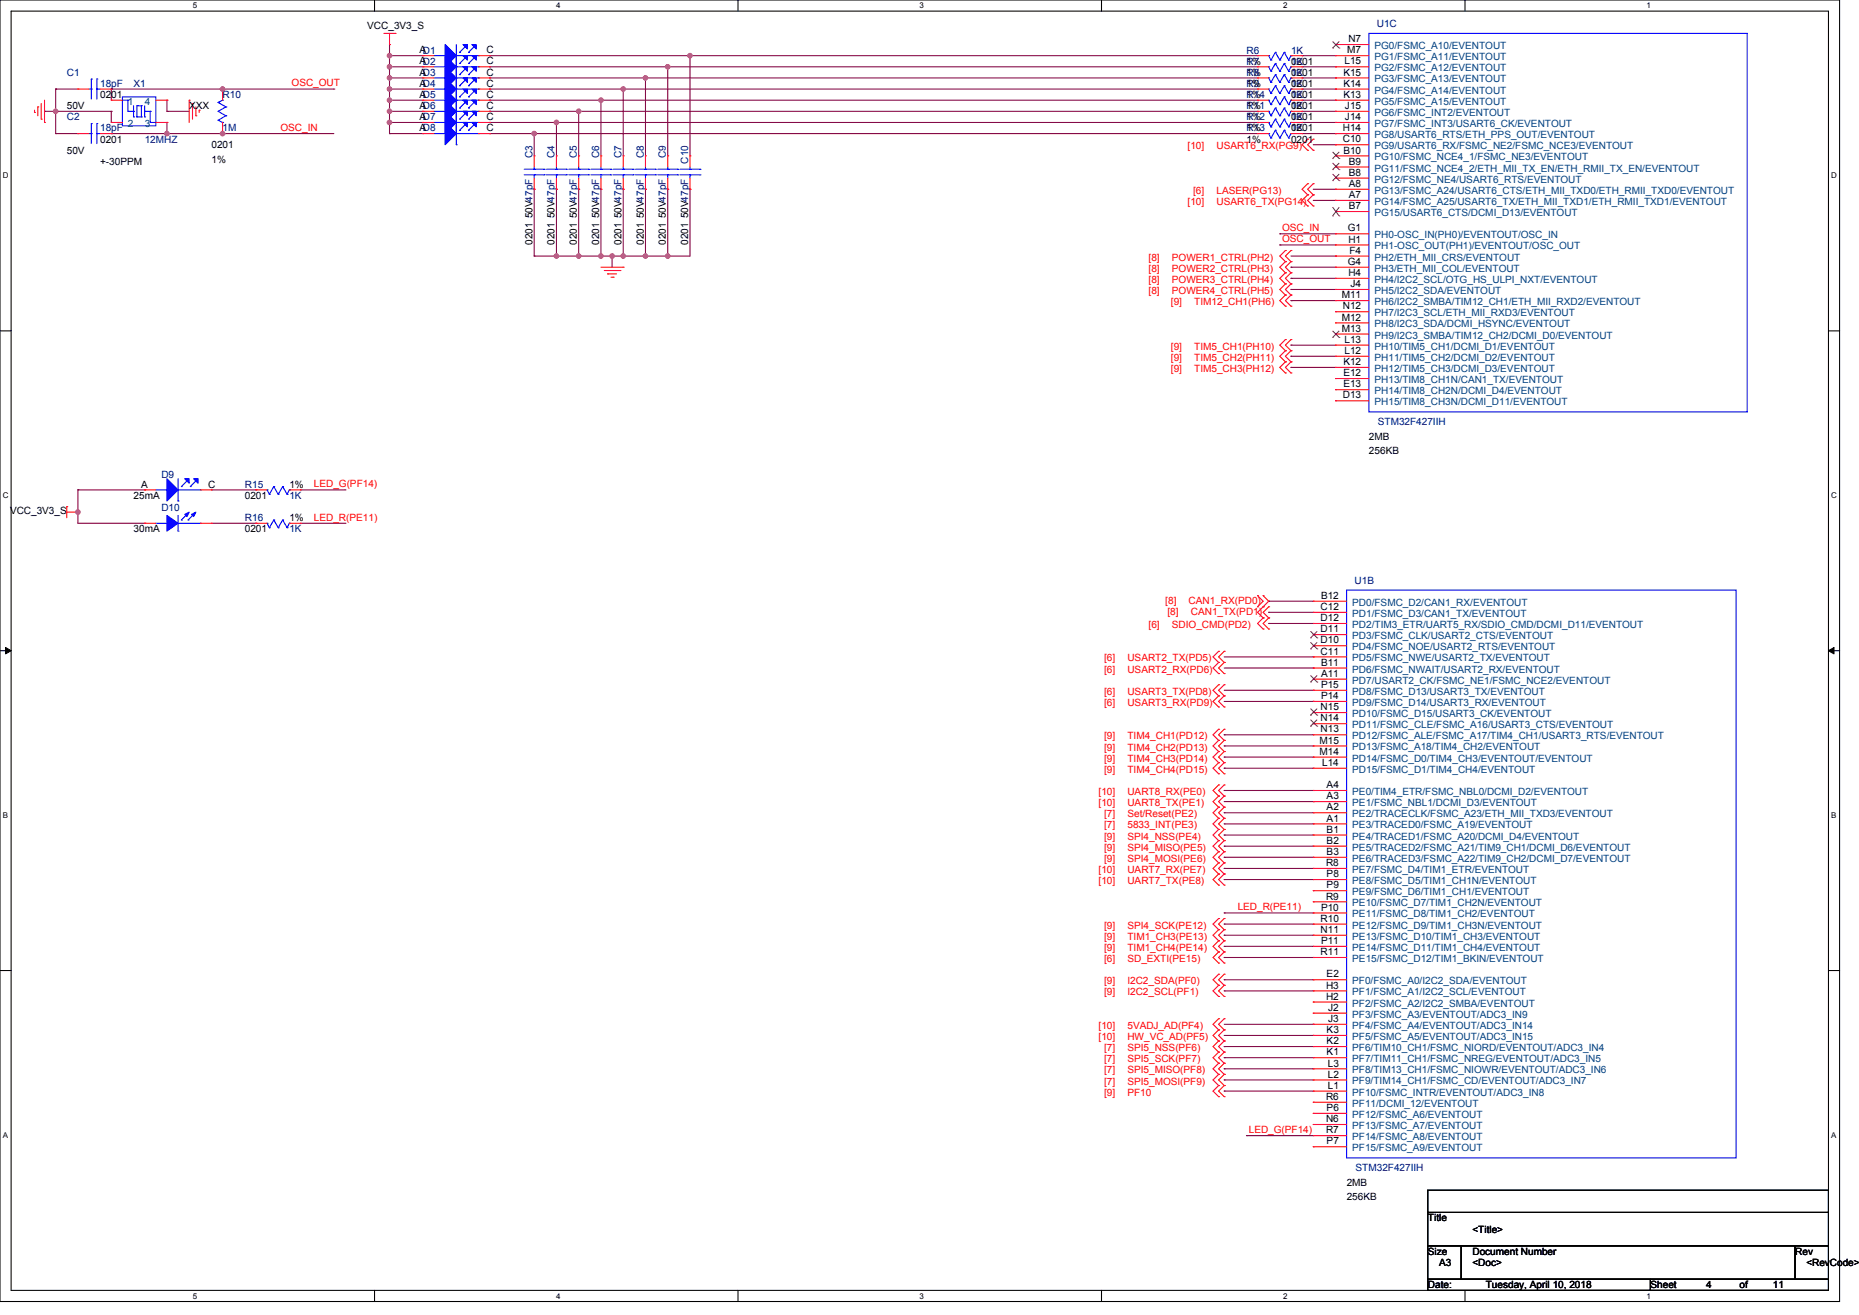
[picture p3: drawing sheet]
<svg xmlns="http://www.w3.org/2000/svg" width="297mm" height="210mm" viewBox="0 0 297 210" stroke-linecap="round" stroke-linejoin="round" font-family="sans-serif">
<path d="M0 0h293.9v207.8h-293.9zM1.8 1.8h290.3v204.3h-290.3z" fill="none" stroke="#000" stroke-width=".17"/>
<g fill="#fff">
<path d="M30.8 .2h.7v1.4h-.7z"/>
<path d="M30.8 206.2h.7v1.5h-.7z"/>
</g>
<path d="M59.8 0v1.8M59.8 206.1v1.7" fill="none" stroke="#000" stroke-width=".17"/>
<g fill="#fff">
<path d="M88.9 .2h.7v1.4h-.7z"/>
<path d="M88.9 206.2h.7v1.5h-.7z"/>
</g>
<path d="M117.9 0v1.8M117.9 206.1v1.7" fill="none" stroke="#000" stroke-width=".17"/>
<g fill="#fff">
<path d="M146.9 .2h.7v1.4h-.7z"/>
<path d="M146.9 206.2h.7v1.5h-.7z"/>
</g>
<path d="M176 0v1.8M176 206.1v1.7" fill="none" stroke="#000" stroke-width=".17"/>
<g fill="#fff">
<path d="M205 .2h.7v1.4h-.7z"/>
<path d="M205 206.2h.7v1.5h-.7z"/>
</g>
<path d="M234.1 0v1.8M234.1 206.1v1.7" fill="none" stroke="#000" stroke-width=".17"/>
<g fill="#fff">
<path d="M263.1 .2h.7v1.4h-.7z"/>
<path d="M263.1 206.2h.7v1.5h-.7z"/>
<path d="M.4 27.3h1v1.4h-1z"/>
<path d="M292.6 27.3h.9v1.4h-.9z"/>
<path d="M.4 78.4h1v1.4h-1z"/>
<path d="M292.6 78.4h.9v1.4h-.9z"/>
</g>
<path d="M0 52.8h1.8M292.1 52.8h1.8" fill="none" stroke="#000" stroke-width=".17"/>
<g fill="#fff">
<path d="M.4 129.4h.9v1.5h-.9z"/>
<path d="M292.6 129.4h.8v1.5h-.8z"/>
</g>
<path d="M0 103.9h1.8M292.1 103.9h1.8" fill="none" stroke="#000" stroke-width=".17"/>
<path d="M.9 103.4l.9 .5-.9 .5zM292.1 103.9l.9-.5v1z" fill="#000" stroke="#000" stroke-width=".16"/>
<g fill="#fff">
<path d="M.4 180.5h.9v1.4h-.9z"/>
<path d="M292.6 180.5h.8v1.4h-.8z"/>
</g>
<path d="M0 155h1.8M292.1 155h1.8M228.1 190.1h64v3.5h-64zM228.1 193.6h64v5.4h-64zM228.1 199h5.3v5.3h-5.3zM233.4 199h53.4v5.3h-53.4zM286.8 199h5.3v5.3h-5.3zM228.1 204.3h35.6v1.8h-35.6zM263.7 204.3h28.4v1.8h-28.4z" fill="none" stroke="#000" stroke-width=".17"/>
<g fill="none" stroke="#800040" stroke-width=".17">
<path d="M7.1 17.8h.1M7.1 17.8h10.7M8.9 14.2h.1M8.9 17.8h.1M8.9 14.2h3.5M8.9 14.2v7.1M17.8 14.2h.1M17.8 17.8h.1M17.8 14.2h35.5M17.8 14.2v1.8M17.8 17.8v1.8M26.7 17.8h.1"/>
<path d="M26.7 19.6h.1M26.7 16h.1M26.7 17.8h3.5M26.7 16v1.8M26.7 19.6v1.7M53.3 14.2h.1M62.2 8.9h.1M62.2 10.7h.1M62.2 12.4h.1M62.2 14.2h.1M62.2 16h.1M62.2 17.8h.1"/>
<path d="M62.2 19.6h.1M62.2 7.1h.1M62.2 14.2h5.4M62.2 17.8h5.4M62.2 8.9h5.4M62.2 10.7h5.4M62.2 12.4h5.4M62.2 16h5.4M62.2 19.6h5.4M62.2 7.1v14.2M78.2 8.9h.1M78.2 10.7h.1"/>
<path d="M78.2 12.4h.1M78.2 14.2h.1M78.2 16h.1M78.2 17.8h.1M78.2 19.6h.1M78.2 14.2h122.7M78.2 17.8h122.7M78.2 8.9h122.7M78.2 10.7h122.7M78.2 12.4h122.7M78.2 16h122.7M78.2 19.6h122.7"/>
<path d="M88.9 19.6h.1M88.9 19.6v5.3M92.5 17.8h.1M92.5 17.8v7.1M96 16h.1M96 16v8.9M99.6 14.2h.1M99.6 14.2v10.7M103.1 12.4h.1M103.1 12.4v12.5M106.7 10.7h.1M106.7 10.7v14.2"/>
<path d="M110.2 8.9h.1M110.2 8.9v16M208 8.9h.1M208 14.2h5.4M208 17.8h5.4M208 8.9h5.4M208 10.7h5.4M208 12.4h5.4M208 16h5.4M208 19.6h5.4M213.4 10.7h.1M213.4 12.4h.1"/>
<path d="M213.4 14.2h.1M213.4 16h.1M213.4 17.8h.1M213.4 19.6h.1M8.9 21.3h.1M8.9 21.3h3.5M17.8 21.3h.1M17.8 21.3h35.5M26.7 21.3h.1M35.6 21.3h.1M62.2 21.3h.1M62.2 21.3h5.4"/>
<path d="M78.2 21.3h.1M78.2 21.3h122.7M85.3 21.3h.1M85.3 30.2h.1M85.3 21.3v3.6M85.3 30.2v10.7M88.9 30.2h.1M88.9 30.2v10.7M92.5 30.2h.1M92.5 30.2v10.7M96 30.2h.1M96 30.2v10.7"/>
<path d="M99.6 30.2h.1M99.6 30.2v10.7M103.1 30.2h.1M103.1 30.2v10.7M106.7 30.2h.1M106.7 30.2v10.7M110.2 30.2h.1M110.2 30.2v10.7h-24.9M204.5 37.3h.1M204.5 39.1h.1M204.5 37.3h8.9M204.5 39.1h8.9"/>
<path d="M208 21.3h5.4M209.8 32h3.6M209.8 30.2h3.6M209.8 23.1h3.6M213.4 32h.1M213.4 30.2h.1M213.4 23.1h.1M213.4 21.3h.1M85.3 40.9h.1M88.9 40.9h.1M92.5 40.9h.1M96 40.9h.1"/>
<path d="M97.8 40.9h.1M97.8 40.9v1.8M99.6 40.9h.1M103.1 40.9h.1M106.7 40.9h.1M206.2 58.7h.1M206.2 56.9h.1M206.2 55.1h.1M206.2 48h.1M206.2 46.2h.1M206.2 44.4h.1M206.2 42.7h.1"/>
<path d="M206.2 58.7h7.2M206.2 56.9h7.2M206.2 55.1h7.2M206.2 48h7.2M206.2 40.9h7.2M206.2 46.2h7.2M206.2 44.4h7.2M206.2 42.7h7.2M213.4 40.9h.1M12.4 78.2h.1M12.4 78.2h10.7M12.4 78.2v5.4h10.7"/>
<path d="M23.1 78.2h.1M33.8 78.2h7.1M40.9 78.2h.1M48 78.2h7.1M55.1 78.2h.1M12.4 81.8h.1M23.1 83.6h.1M33.8 83.6h7.1M40.9 83.6h.1M48 83.6h7.1M55.1 83.6h.1M202.7 96h.1"/>
<path d="M202.7 97.8h.1M202.7 99.6h.1M202.7 96h7.1M202.7 97.8h7.1M202.7 99.6h7.1M195.6 119.1h.1M195.6 117.3h.1M195.6 119.1h14.2M195.6 117.3h14.2M195.6 110.2h14.2M195.6 112h14.2M195.6 104.9h14.2"/>
<path d="M195.6 106.7h14.2M209.8 110.2h.1M209.8 112h.1M209.8 104.9h.1M209.8 106.7h.1M195.6 138.7h.1M195.6 136.9h.1M195.6 135.1h.1M195.6 133.3h.1M195.6 131.6h.1M195.6 129.8h.1M195.6 122.7h.1"/>
<path d="M195.6 120.9h.1M195.6 126.2h.1M195.6 138.7h14.2M195.6 136.9h14.2M195.6 135.1h14.2M195.6 133.3h14.2M195.6 131.6h14.2M195.6 129.8h14.2M195.6 122.7h14.2M195.6 120.9h14.2M195.6 126.2h14.2M195.6 128h14.2"/>
<path d="M209.8 128h.1M195.6 156.5h.1M195.6 158.2h.1M195.6 147.6h.1M195.6 149.4h.1M195.6 151.1h.1M195.6 152.9h.1M195.6 145.8h.1M195.6 140.5h.1M195.6 156.5h14.2M195.6 158.2h14.2M195.6 147.6h14.2"/>
<path d="M195.6 149.4h14.2M195.6 151.1h14.2M195.6 152.9h14.2M195.6 145.8h14.2M195.6 140.5h14.2M195.6 167.1h.1M195.6 168.9h.1M195.6 170.7h.1M195.6 172.5h.1M195.6 174.2h.1M195.6 167.1h14.2M195.6 168.9h14.2"/>
<path d="M195.6 170.7h14.2M195.6 172.5h14.2M195.6 174.2h14.2M195.6 163.6h14.2M195.6 165.4h14.2M209.8 163.6h.1M209.8 165.4h.1M199.1 181.4h.1M199.1 181.4h10.7"/>
</g>
<g fill="#f0f" stroke="#f0f" stroke-width=".17">
<circle cx="35.6" cy="21.3" r=".35"/>
<circle cx="35.6" cy="14.2" r=".35"/>
<circle cx="26.7" cy="21.3" r=".35"/>
<circle cx="8.9" cy="17.8" r=".35"/>
<circle cx="12.4" cy="81.8" r=".35"/>
<circle cx="62.2" cy="10.7" r=".35"/>
<circle cx="62.2" cy="8.9" r=".35"/>
<circle cx="62.2" cy="12.4" r=".35"/>
<circle cx="62.2" cy="16" r=".35"/>
<circle cx="62.2" cy="14.2" r=".35"/>
<circle cx="62.2" cy="17.8" r=".35"/>
<circle cx="62.2" cy="19.6" r=".35"/>
<circle cx="110.2" cy="8.9" r=".35"/>
<circle cx="106.7" cy="10.7" r=".35"/>
<circle cx="103.1" cy="12.4" r=".35"/>
<circle cx="99.6" cy="14.2" r=".35"/>
<circle cx="96" cy="16" r=".35"/>
<circle cx="92.5" cy="17.8" r=".35"/>
<circle cx="88.9" cy="19.6" r=".35"/>
<circle cx="85.3" cy="21.3" r=".35"/>
<circle cx="106.7" cy="40.9" r=".35"/>
<circle cx="103.1" cy="40.9" r=".35"/>
<circle cx="99.6" cy="40.9" r=".35"/>
<circle cx="96" cy="40.9" r=".35"/>
<circle cx="92.5" cy="40.9" r=".35"/>
<circle cx="88.9" cy="40.9" r=".35"/>
<circle cx="97.8" cy="40.9" r=".35"/>
</g>
<g fill="none" stroke="#f00" stroke-width=".17">
<path d="M5.5 18h.1M5.5 17.6v.4M6 17.1h.1M6 17.1v1.4M6.6 19h.1M6.6 16.5v2.5M7.1 19.6h.1M7.1 16v3.6M12.4 14.2h.1M12.4 14.2h1.8M16 14.2h1.8M17.8 16h.1"/>
<path d="M17.8 19.6h.1M17.8 14.2h.1M17.8 16h1.8M17.8 19.6h1.8M24.9 16h1.8M24.9 19.6h1.8M26.7 19.6h.1M26.7 16h.1M30.2 16h.1M30.2 16v3.6M30.8 16.5h.1M30.8 16.5v2.5"/>
<path d="M31.3 18.5h.1M31.3 17.1v1.4M31.8 17.6h.1M31.8 17.6v.4M35.6 14.2h.1M35.6 14.2v1.8M35.6 19.6v1.7M61.3 5.3h1.8M62.2 7.1h.1M62.2 5.3v1.8M63.1 5.3h.1M67.6 16h.1"/>
<path d="M67.6 17.8h.1M67.6 12.4h.1M67.6 14.2h.1M67.6 19.6h.1M67.6 8.9h.1M67.6 10.7h.1M67.6 16h1.7M67.6 19.6h1.7M67.6 17.8h1.7M67.6 8.9h1.7M67.6 10.7h1.7M67.6 14.2h1.7"/>
<path d="M67.6 12.4h1.7M76.5 16h1.7M76.5 19.6h1.7M76.5 17.8h1.7M76.5 8.9h1.7M76.5 10.7h1.7M76.5 14.2h1.7M76.5 12.4h1.7M78.2 16h.1M78.2 17.8h.1M78.2 12.4h.1M78.2 14.2h.1"/>
<path d="M78.2 19.6h.1M78.2 8.9h.1M78.2 10.7h.1M200.9 8.9h.1M200.9 10.7h.1M200.9 17.8h.1M200.9 14.2h.1M200.9 16h.1M200.9 12.4h.1M200.9 19.6h.1M200.9 16h1.8M200.9 19.6h1.8"/>
<path d="M200.9 17.8h1.8M200.9 8.9h1.8M200.9 10.7h1.8M200.9 14.2h1.8M200.9 12.4h1.8M206.2 16h1.8M206.2 19.6h1.8M206.2 17.8h1.8M206.2 8.9h1.8M206.2 10.7h1.8M206.2 14.2h1.8M206.2 12.4h1.8"/>
<path d="M208 8.9h.1M208 10.7h.1M208 17.8h.1M208 14.2h.1M208 16h.1M208 12.4h.1M208 19.6h.1M213.4 7.1h.1M213.4 8.9h.1M213.4 10.7h.1M213.4 12.4h.1M213.4 14.2h.1"/>
<path d="M213.4 16h.1M213.4 17.8h.1M213.4 19.6h.1M213.4 16h5.3M213.4 19.6h5.3M213.4 17.8h5.3M213.4 8.9h5.3M213.4 10.7h5.3M213.4 14.2h5.3M213.4 12.4h5.3M213.4 7.1h5.3M12.4 21.3h.1"/>
<path d="M12.4 21.3h1.8M16 21.3h1.8M17.8 21.3h.1M35.6 21.3h.1M67.6 21.3h.1M67.6 21.3h1.7M76.5 21.3h1.7M78.2 21.3h.1M85.3 24.9h.1M85.3 30.2h.1M85.3 24.9v1.8M85.3 28.4v1.8"/>
<path d="M88.9 24.9h.1M88.9 30.2h.1M88.9 24.9v1.8M88.9 28.4v1.8M92.5 24.9h.1M92.5 30.2h.1M92.5 24.9v1.8M92.5 28.4v1.8M96 24.9h.1M96 30.2h.1M96 24.9v1.8M96 28.4v1.8"/>
<path d="M99.6 24.9h.1M99.6 30.2h.1M99.6 24.9v1.8M99.6 28.4v1.8M103.1 24.9h.1M103.1 30.2h.1M103.1 24.9v1.8M103.1 28.4v1.8M106.7 24.9h.1M106.7 30.2h.1M106.7 24.9v1.8M106.7 28.4v1.8"/>
<path d="M110.2 24.9h.1M110.2 30.2h.1M110.2 24.9v1.8M110.2 28.4v1.8M200.9 21.3h.1M200.9 21.3h1.8M206.2 21.3h1.8M208 21.3h.1M208.9 31.1h.1M208.9 32.9h.1M208.9 29.3h.1M208.9 22.2h.1"/>
<path d="M208.9 24h.1M208.9 31.1l-.9 .9 .9 .9M208.9 29.3l-.9 .9 .9 .9M208.9 22.2l-.9 .9 .9 .9M209.8 31.1h.1M209.8 32.9h.1M209.8 29.3h.1M209.8 22.2h.1M209.8 24h.1M209.8 31.1l-.9 .9 .9 .9M209.8 29.3l-.9 .9 .9 .9M209.8 22.2l-.9 .9 .9 .9"/>
<path d="M213.4 21.3h.1M213.4 23.1h.1M213.4 24.9h.1M213.4 26.7h.1M213.4 28.4h.1M213.4 30.2h.1M213.4 32h.1M213.4 33.8h.1M213.4 37.3h.1M213.4 39.1h.1M213.4 21.3h5.3M213.4 23.1h5.3"/>
<path d="M213.4 24.9h5.3M213.4 26.7h5.3M213.4 28.4h5.3M213.4 30.2h5.3M213.4 32h5.3M213.4 33.8h5.3M213.4 37.3h5.3M213.4 39.1h5.3M96 42.7h3.6M96.5 43.2h2.5M97.1 43.7h.1M97.1 43.7h1.4"/>
<path d="M97.6 44.3h.4M98 44.3h.1M99 43.2h.1M99.6 42.7h.1M205.4 57.8h.1M205.4 59.6h.1M205.4 56h.1M205.4 54.2h.1M205.4 47.1h.1M205.4 48.9h.1M205.4 40h.1M205.4 41.8h.1"/>
<path d="M205.4 43.6h.1M205.4 45.3h.1M205.4 57.8l-.9 .9 .9 .9M205.4 56l-.9 .9 .9 .9M205.4 54.2l-.9 .9 .9 .9M205.4 47.1l-.9 .9 .9 .9M205.4 40l-.9 .9 .9 .9M205.4 41.8l-.9 .9 .9 .9M205.4 43.6l-.9 .8 .9 .9M205.4 45.3l-.9 .9 .9 .9M206.2 57.8h.1M206.2 59.6h.1"/>
<path d="M206.2 56h.1M206.2 54.2h.1M206.2 47.1h.1M206.2 48.9h.1M206.2 40h.1M206.2 41.8h.1M206.2 43.6h.1M206.2 45.3h.1M206.2 57.8l-.8 .9 .8 .9M206.2 56l-.8 .9 .8 .9M206.2 54.2l-.8 .9 .8 .9M206.2 47.1l-.8 .9 .8 .9"/>
<path d="M206.2 40l-.8 .9 .8 .9M206.2 41.8l-.8 .9 .8 .9M206.2 43.6l-.8 .8 .8 .9M206.2 45.3l-.8 .9 .8 .9M213.4 40.9h.1M213.4 42.7h.1M213.4 44.4h.1M213.4 46.2h.1M213.4 48h.1M213.4 49.8h.1M213.4 51.6h.1M213.4 53.3h.1"/>
<path d="M213.4 55.1h.1M213.4 56.9h.1M213.4 58.7h.1M213.4 42.7h5.3M213.4 40.9h5.3M213.4 44.4h5.3M213.4 46.2h5.3M213.4 48h5.3M213.4 49.8h5.3M213.4 51.6h5.3M213.4 53.3h5.3M213.4 55.1h5.3"/>
<path d="M213.4 56.9h5.3M213.4 58.7h5.3M23.1 78.2h.1M23.1 78.2h1.8M32 78.2h1.8M33.8 78.2h.1M40.9 78.2h.1M40.9 78.2h1.8M46.2 78.2h1.8M48 78.2h.1M213.4 60.5h.1M213.4 62.2h.1"/>
<path d="M213.4 64h.1M213.4 60.5h5.3M213.4 62.2h5.3M213.4 64h5.3M10.7 80.9h.1M10.7 81.8h1.7M10.7 80.9v1.8M12.4 81.8h.1M23.1 83.6h.1M23.1 83.6h1.8M32 83.6h1.8M33.8 83.6h.1"/>
<path d="M40.9 83.6h.1M40.9 83.6h1.8M46.2 83.6h1.8M48 83.6h.1M200.9 95.1h.1M200.9 96.9h.1M200.9 95.1l.9 .9-.9 .9M201.8 96.9h.1M201.8 95.1h.1M201.8 98.7h.1M201.8 95.1l.9 .9-1.8 1.8 .9 .9M201.8 98.7l-.9 .9 .9 .9"/>
<path d="M202.7 96.9h.1M202.7 98.7h.1M202.7 96.9l-.9 .9 .9 .9M202.7 98.7l-.9 .9 .9 .9M209.8 96h.1M209.8 97.8h.1M209.8 99.6h.1M209.8 96h5.3M209.8 97.8h5.3M209.8 99.6h5.3M194.7 118.2h.1M194.7 116.5h.1"/>
<path d="M194.7 109.3h.1M194.7 111.1h.1M194.7 112.9h.1M194.7 104h.1M194.7 105.8h.1M194.7 107.6h.1M194.7 104l-.9 .9 .9 .9M194.7 118.2l-.9 .9 .9 .9M194.7 116.5l-.9 .8 .9 .9M194.7 109.3l-.9 .9 .9 .9M194.7 111.1l-.9 .9 .9 .9M194.7 105.8l-.9 .9 .9 .9"/>
<path d="M195.6 118.2h.1M195.6 116.5h.1M195.6 109.3h.1M195.6 111.1h.1M195.6 112.9h.1M195.6 104h.1M195.6 105.8h.1M195.6 107.6h.1M195.6 104l-.9 .9 .9 .9M195.6 118.2l-.9 .9 .9 .9M195.6 116.5l-.9 .8 .9 .9M195.6 109.3l-.9 .9 .9 .9"/>
<path d="M195.6 111.1l-.9 .9 .9 .9M195.6 105.8l-.9 .9 .9 .9M201.8 100.5h.1M202.7 100.5h.1M209.8 101.3h.1M209.8 103.1h.1M209.8 104.9h.1M209.8 106.7h.1M209.8 108.5h.1M209.8 110.2h.1M209.8 112h.1M209.8 113.8h.1"/>
<path d="M209.8 115.6h.1M209.8 117.3h.1M209.8 119.1h.1M209.8 101.3h5.3M209.8 103.1h5.3M209.8 104.9h5.3M209.8 106.7h5.3M209.8 108.5h5.3M209.8 110.2h5.3M209.8 112h5.3M209.8 113.8h5.3M209.8 115.6h5.3"/>
<path d="M209.8 117.3h5.3M209.8 119.1h5.3M194.7 136h.1M194.7 137.8h.1M194.7 134.2h.1M194.7 132.5h.1M194.7 130.7h.1M194.7 128.9h.1M194.7 121.8h.1M194.7 123.6h.1M194.7 120h.1M194.7 125.3h.1"/>
<path d="M194.7 127.1h.1M194.7 139.6h.1M194.7 136l-.9 .9 .9 .9M194.7 134.2l-.9 .9 .9 .9M194.7 132.5l-.9 .8 .9 .9M194.7 130.7l-.9 .9 .9 .9M194.7 128.9l-.9 .9 .9 .9M194.7 121.8l-.9 .9 .9 .9M194.7 120l-.9 .9 .9 .9M194.7 125.3l-.9 .9 .9 .9M194.7 127.1l-.9 .9 .9 .9M194.7 137.8l-.9 .9 .9 .9"/>
<path d="M194.7 139.6l-.9 .9 .9 .9M195.6 136h.1M195.6 137.8h.1M195.6 134.2h.1M195.6 132.5h.1M195.6 130.7h.1M195.6 128.9h.1M195.6 121.8h.1M195.6 123.6h.1M195.6 120h.1M195.6 125.3h.1M195.6 127.1h.1"/>
<path d="M195.6 139.6h.1M195.6 136l-.9 .9 .9 .9M195.6 134.2l-.9 .9 .9 .9M195.6 132.5l-.9 .8 .9 .9M195.6 130.7l-.9 .9 .9 .9M195.6 128.9l-.9 .9 .9 .9M195.6 121.8l-.9 .9 .9 .9M195.6 120l-.9 .9 .9 .9M195.6 125.3l-.9 .9 .9 .9M195.6 127.1l-.9 .9 .9 .9M195.6 137.8l-.9 .9 .9 .9M195.6 139.6l-.9 .9 .9 .9"/>
<path d="M209.8 120.9h.1M209.8 122.7h.1M209.8 126.2h.1M209.8 128h.1M209.8 129.8h.1M209.8 131.6h.1M209.8 133.3h.1M209.8 135.1h.1M209.8 136.9h.1M209.8 138.7h.1M209.8 120.9h5.3M209.8 122.7h5.3"/>
<path d="M209.8 126.2h5.3M209.8 128h5.3M209.8 129.8h5.3M209.8 131.6h5.3M209.8 133.3h5.3M209.8 135.1h5.3M209.8 136.9h5.3M209.8 138.7h5.3M194.7 155.6h.1M194.7 157.4h.1M194.7 159.1h.1M194.7 146.7h.1"/>
<path d="M194.7 148.5h.1M194.7 150.2h.1M194.7 152h.1M194.7 153.8h.1M194.7 141.4h.1M194.7 155.6l-.9 .9 .9 .9M194.7 157.4l-.9 .8 .9 .9M194.7 146.7l-.9 .9 .9 .9M194.7 148.5l-.9 .9 .9 .8M194.7 150.2l-.9 .9 .9 .9M194.7 152l-.9 .9 .9 .9M195.6 155.6h.1"/>
<path d="M195.6 157.4h.1M195.6 159.1h.1M195.6 146.7h.1M195.6 148.5h.1M195.6 150.2h.1M195.6 152h.1M195.6 153.8h.1M195.6 141.4h.1M195.6 155.6l-.9 .9 .9 .9M195.6 157.4l-.9 .8 .9 .9M195.6 146.7l-.9 .9 .9 .9M195.6 148.5l-.9 .9 .9 .8"/>
<path d="M195.6 150.2l-.9 .9 .9 .9M195.6 152l-.9 .9 .9 .9M209.8 140.5h.1M209.8 142.2h.1M209.8 144h.1M209.8 145.8h.1M209.8 147.6h.1M209.8 149.4h.1M209.8 151.1h.1M209.8 152.9h.1M209.8 156.5h.1M209.8 158.2h.1"/>
<path d="M209.8 140.5h5.3M209.8 142.2h5.3M209.8 144h5.3M209.8 145.8h5.3M209.8 147.6h5.3M209.8 149.4h5.3M209.8 151.1h5.3M209.8 152.9h5.3M209.8 156.5h5.3M209.8 158.2h5.3M194.7 166.2h.1M194.7 168h.1"/>
<path d="M194.7 169.8h.1M194.7 171.6h.1M194.7 173.4h.1M194.7 175.1h.1M194.7 162.7h.1M194.7 164.5h.1M194.7 166.2l-.9 .9 .9 .9M194.7 168l-.9 .9 .9 .9M194.7 169.8l-.9 .9 .9 .9M194.7 171.6l-.9 .9 .9 .9M194.7 173.4l-.9 .8 .9 .9M194.7 162.7l-.9 .9 .9 .9"/>
<path d="M194.7 164.5l-.9 .9 .9 .8M195.6 166.2h.1M195.6 168h.1M195.6 169.8h.1M195.6 171.6h.1M195.6 173.4h.1M195.6 175.1h.1M195.6 162.7h.1M195.6 164.5h.1M195.6 166.2l-.9 .9 .9 .9M195.6 168l-.9 .9 .9 .9M195.6 169.8l-.9 .9 .9 .9"/>
<path d="M195.6 171.6l-.9 .9 .9 .9M195.6 173.4l-.9 .8 .9 .9M195.6 162.7l-.9 .9 .9 .9M195.6 164.5l-.9 .9 .9 .8M209.8 160h.1M209.8 161.8h.1M209.8 163.6h.1M209.8 165.4h.1M209.8 167.1h.1M209.8 168.9h.1M209.8 170.7h.1M209.8 172.5h.1"/>
<path d="M209.8 174.2h.1M209.8 176h.1M209.8 177.8h.1M209.8 179.6h.1M209.8 160h5.3M209.8 161.8h5.3M209.8 163.6h5.3M209.8 165.4h5.3M209.8 167.1h5.3M209.8 168.9h5.3M209.8 170.7h5.3M209.8 172.5h5.3"/>
<path d="M209.8 174.2h5.3M209.8 176h5.3M209.8 177.8h5.3M209.8 179.6h5.3M209.8 181.4h.1M209.8 183.1h.1M209.8 181.4h5.3M209.8 183.1h5.3"/>
</g>
<g fill="#00f" stroke="#00f" stroke-width=".17">
<path d="M26.7 76.5l1.7 1.7-1.7 1.8z"/>
<path d="M29.5 76.5h.7v.7z"/>
<path d="M30.9 76.5h.7v.7z"/>
<path d="M71.1 14.2l1.8 1.8-1.8 1.8z"/>
<path d="M74 14.2h.7v.7z"/>
<path d="M75.4 14.2h.7v.7z"/>
<path d="M71.1 16l1.8 1.8-1.8 1.8z"/>
<path d="M74 16h.7v.7z"/>
<path d="M75.4 16h.7v.7z"/>
<path d="M71.1 19.6l1.8 1.7-1.8 1.8z"/>
<path d="M74 19.6h.7v.7z"/>
<path d="M75.4 19.6h.7v.7z"/>
<path d="M71.1 10.7l1.8 1.7-1.8 1.8z"/>
<path d="M74 10.7h.7v.7z"/>
<path d="M75.4 10.7h.7v.7z"/>
<path d="M71.1 12.4l1.8 1.8-1.8 1.8z"/>
<path d="M74 12.4h.7v.8z"/>
<path d="M75.4 12.4h.7v.8z"/>
<path d="M71.1 17.8l1.8 1.8-1.8 1.7z"/>
<path d="M74 17.8h.7v.7z"/>
<path d="M75.4 17.8h.7v.7z"/>
<path d="M71.1 7.1l1.8 1.8-1.8 1.8z"/>
<path d="M74 7.1h.7v.7z"/>
<path d="M75.4 7.1h.7v.7z"/>
<path d="M71.1 8.9l1.8 1.8-1.8 1.7z"/>
<path d="M74 8.9h.7v.7z"/>
<path d="M75.4 8.9h.7v.7z"/>
<path d="M26.7 82.3l1.7 1.3-1.7 1.2z" fill-rule="evenodd"/>
<path d="M30.6 82.1l.7-.3-.4 .7z" fill-rule="evenodd"/>
<path d="M29.5 82.1l.7-.3-.3 .7z" fill-rule="evenodd"/>
</g>
<g fill="none" stroke="#00f" stroke-width=".17">
<path d="M14.2 14.2h.4M14.6 19.7h.1M14.6 14.2h.1M14.6 12.6h.1M14.6 12.6v3.2M14.6 19.7v3.2M15.5 19.7h.1M15.5 12.6h.1M15.5 14.2h.1M15.5 14.2h.5M15.5 12.6v3.2M15.5 19.7v3.2"/>
<path d="M19.6 15.5h5.3v4.6h-5.3zM19.6 16h.8M20.4 17.8h.1M20.4 16h.1M20.4 17.8h.9M20.4 16v1.8M21.3 18.7h.1M21.3 17.8h.1M21.3 16.9v1.8M21.9 18.7h.1M21.9 16.9h.1M21.9 16.9h.7"/>
<path d="M21.9 18.7h.7M21.9 16.9v1.8M22.6 16.9h.1M22.6 18.7h.1M22.6 16.9v1.8M23.1 18.7h.1M23.1 16.9v1.8M23.1 17.8h.9M24 17.8h.1M24 19.6h.1M24 17.8v1.8M24 19.6h.9"/>
<path d="M24.9 19.6h.1M34.9 19.2h.1M34.9 17.8h.1M34.9 16.4h.1M34.9 19.2l.7 .4M34.9 17.8l1.2 .7M34.9 16.4l1.2 .7M35.6 19.6h.1M35.6 16h.1M35.6 16l-.7 .4M36.1 18.5h.1M36.1 17.1h.1"/>
<path d="M36.1 18.5l-1.2 .7M36.1 17.1l-1.2 .7M69.3 16h1.8M69.3 17.8h1.8M69.3 19.6h1.8M69.3 12.4h1.8M69.3 14.2h1.8M69.3 8.9h1.8M69.3 10.7h1.8M71.1 16h.1M71.1 17.8h.1M71.1 12.4h.1"/>
<path d="M71.1 14.2h.1M71.1 19.6h.1M71.1 8.9h.1M71.1 10.7h.1M72.9 17.8h.1M72.9 19.6h.1M72.9 14.2h.1M72.9 16h.1M72.9 10.7h.1M72.9 12.4h.1M72.9 7.1v16M72.9 16h3.6"/>
<path d="M72.9 17.8h3.6M72.9 19.6h3.6M72.9 12.4h3.6M72.9 14.2h3.6M72.9 8.9h3.6M72.9 10.7h3.6M73.4 15.5h.1M73.4 17.3h.1M73.4 11.9h.1M73.4 13.7h.1M73.4 19h.1M73.4 8.4h.1"/>
<path d="M73.4 10.1h.1M74.3 14.6l-.9 .9M74.3 16.4l-.9 .9M74.3 19.9l-.9 .9M74.3 11l-.9 .9M74.3 12.8l-.9 .9M74.3 18.1l-.9 .9M74.3 7.5l-.9 .9M74.3 9.2l-.9 .9M74.9 15.5h.1M74.9 17.3h.1M74.9 11.9h.1"/>
<path d="M74.9 13.7h.1M74.9 19h.1M74.9 8.4h.1M74.9 10.1h.1M75.7 14.6l-.8 .9M75.7 16.4l-.8 .9M75.7 19.9l-.8 .9M75.7 11l-.8 .9M75.7 12.8l-.8 .9M75.7 18.1l-.8 .9M75.7 7.5l-.8 .9M75.7 9.2l-.8 .9"/>
<path d="M76.5 16h.1M76.5 17.8h.1M76.5 12.4h.1M76.5 14.2h.1M76.5 19.6h.1M76.5 8.9h.1M76.5 10.7h.1M202.7 8.9h.1M202.7 10.7h.1M202.7 17.8h.1M202.7 14.2h.1M202.7 16h.1"/>
<path d="M202.7 12.4h.1M202.7 19.6h.1M202.7 8.9l.4 .7M202.7 10.7l.4 .7M202.7 17.8l.4 .7M202.7 14.2l.4 .7M202.7 16l.4 .7M202.7 12.4l.4 .8M202.7 19.6l.4 .7M203.1 9.6h.1M203.1 11.4h.1M203.1 18.5h.1"/>
<path d="M203.1 14.9h.1M203.1 16.7h.1M203.1 13.2h.1M203.8 8.4h.1M203.8 10.1h.1M203.8 17.3h.1M203.8 13.7h.1M203.8 15.5h.1M203.8 11.9h.1M203.8 19h.1M203.8 8.4l.7 1.2M203.8 8.4l-.7 1.2"/>
<path d="M203.8 10.1l.7 1.3M203.8 10.1l-.7 1.3M203.8 17.3l.7 1.2M203.8 17.3l-.7 1.2M203.8 13.7l.7 1.2M203.8 13.7l-.7 1.2M203.8 15.5l.7 1.2M203.8 15.5l-.7 1.2M203.8 11.9l.7 1.3M203.8 11.9l-.7 1.3M203.8 19l.7 1.3M203.8 19l-.7 1.3"/>
<path d="M204.5 9.6h.1M204.5 11.4h.1M204.5 18.5h.1M204.5 14.9h.1M204.5 16.7h.1M204.5 13.2h.1M205.2 8.4h.1M205.2 10.1h.1M205.2 17.3h.1M205.2 13.7h.1M205.2 15.5h.1M205.2 11.9h.1"/>
<path d="M205.2 19h.1M205.2 8.4l.7 1.2M205.2 8.4l-.7 1.2M205.2 10.1l.7 1.3M205.2 10.1l-.7 1.3M205.2 17.3l.7 1.2M205.2 17.3l-.7 1.2M205.2 13.7l.7 1.2M205.2 13.7l-.7 1.2M205.2 15.5l.7 1.2M205.2 15.5l-.7 1.2M205.2 11.9l.7 1.3"/>
<path d="M205.2 11.9l-.7 1.3M205.2 19l.7 1.3M205.2 19l-.7 1.3M205.9 9.6h.1M205.9 11.4h.1M205.9 18.5h.1M205.9 14.9h.1M205.9 16.7h.1M205.9 13.2h.1M206.2 8.9h.1M206.2 10.7h.1M206.2 17.8h.1"/>
<path d="M206.2 14.2h.1M206.2 16h.1M206.2 12.4h.1M206.2 19.6h.1M206.2 8.9l-.3 .7M206.2 10.7l-.3 .7M206.2 17.8l-.3 .7M206.2 14.2l-.3 .7M206.2 16l-.3 .7M206.2 12.4l-.3 .8M206.2 19.6l-.3 .7M218.7 5.3h60.4v60.5h-60.4z"/>
<path d="M14.2 21.3h.4M14.6 21.3h.1M15.5 21.3h.1M15.5 21.3h.5M69.3 21.3h1.8M71.1 21.3h.1M72.9 23.1h.1M72.9 21.3h.1M72.9 21.3h3.6M73.4 20.8h.1M74.9 20.8h.1M76.5 21.3h.1"/>
<path d="M83.7 27.9h3.2M83.7 27h3.2M85.3 27h.1M85.3 27.9h.1M85.3 26.7v.3M85.3 27.9v.5M86.9 27.9h.1M86.9 27h.1M87.3 27.9h3.2M87.3 27h3.2M88.9 27h.1M88.9 27.9h.1"/>
<path d="M88.9 26.7v.3M88.9 27.9v.5M90.5 27.9h.1M90.5 27h.1M90.9 27.9h3.2M90.9 27h3.2M92.5 27h.1M92.5 27.9h.1M92.5 26.7v.3M92.5 27.9v.5M94.1 27.9h.1M94.1 27h.1"/>
<path d="M94.4 27.9h3.2M94.4 27h3.2M96 27h.1M96 27.9h.1M96 26.7v.3M96 27.9v.5M97.6 27.9h.1M97.6 27h.1M98 27.9h3.2M98 27h3.2M99.6 27h.1M99.6 27.9h.1"/>
<path d="M99.6 26.7v.3M99.6 27.9v.5M101.2 27.9h.1M101.2 27h.1M101.5 27.9h3.2M101.5 27h3.2M103.1 27h.1M103.1 27.9h.1M103.1 26.7v.3M103.1 27.9v.5M104.7 27.9h.1M104.7 27h.1"/>
<path d="M105.1 27.9h3.2M105.1 27h3.2M106.7 27h.1M106.7 27.9h.1M106.7 26.7v.3M106.7 27.9v.5M108.3 27.9h.1M108.3 27h.1M108.6 27.9h3.2M108.6 27h3.2M110.2 27h.1M110.2 27.9h.1"/>
<path d="M110.2 26.7v.3M110.2 27.9v.5M111.8 27.9h.1M111.8 27h.1M202.7 21.3h.1M202.7 21.3l.4 .7M203.1 22h.1M203.1 20.3h.1M203.8 20.8h.1M203.8 20.8l.7 1.2M203.8 20.8l-.7 1.2M204.5 22h.1"/>
<path d="M204.5 20.3h.1M205.2 20.8h.1M205.2 20.8l.7 1.2M205.2 20.8l-.7 1.2M205.9 22h.1M205.9 20.3h.1M206.2 21.3h.1M206.2 21.3l-.3 .7M24.9 78.2h1.8M26.7 78.2h.1M28.4 76.5v3.5M28.4 78.2h3.6"/>
<path d="M29 77.7h.1M29.9 76.8l-.9 .9M30.4 77.7h.1M31.3 76.8l-.9 .9M32 78.2h.1M42.7 78.2h.1M42.7 78.2l.3 .7M43 78.9h.1M43.7 77.7h.1M43.7 77.7l.7 1.2M43.7 77.7l-.7 1.2M44.4 78.9h.1"/>
<path d="M45.2 77.7h.1M45.2 77.7l.7 1.2M45.2 77.7l-.8 1.2M45.9 78.9h.1M46.2 78.2h.1M46.2 78.2l-.3 .7M24.9 83.6h1.8M26.7 83.6h.1M28.4 80h.1M28.4 84.8h.1M28.4 82.3v2.5M28.4 83.6h3.6"/>
<path d="M29 83h.1M30 83h.1M30 82l-1 1M31.1 82l-1.1 1M32 83.6h.1M42.7 83.6h.1M42.7 83.6l.3 .7M43 84.3h.1M43.7 83h.1M43.7 83l.7 1.3M43.7 83l-.7 1.3M44.4 84.3h.1"/>
<path d="M45.2 83h.1M45.2 83l.7 1.3M45.2 83l-.8 1.3M45.9 84.3h.1M46.2 83.6h.1M46.2 83.6l-.3 .7M215.1 94.2h62.3v90.7h-62.3z"/>
</g>
<g fill="none" stroke="#804000" stroke-width=".16">
<path d="M212.9 7.7h.1M212.9 6.6l1.1 1.1M214 7.7h.1M214 6.6l-1.1 1.1M212.9 25.3h.1M212.9 27.1h.1M212.9 28.8h.1M212.9 34.5h.1M212.9 24.3l1.1 1M212.9 26l1.1 1.1M212.9 27.8l1.1 1M212.9 33.1l1.1 1.4"/>
<path d="M214 25.3h.1M214 27.1h.1M214 28.8h.1M214 34.5h.1M214 24.3l-1.1 1M214 26l-1.1 1.1M214 27.8l-1.1 1M214 33.1l-1.1 1.4M212.9 53.9h.1M212.9 52.8l1.1 1.1M214 53.9h.1M214 52.8l-1.1 1.1"/>
<path d="M209.4 101.9h.1M209.4 103.6h.1M209.4 108.9h.1M209.4 114.2h.1M209.4 116h.1M209.4 100.8l1 1.1M209.4 102.6l1 1M209.4 107.9l1 1M209.4 113.2l1 1M209.4 114.9l1 1.1M210.4 101.9h.1M210.4 103.6h.1"/>
<path d="M210.4 108.9h.1M210.4 114.2h.1M210.4 116h.1M210.4 100.8l-1 1.1M210.4 102.6l-1 1M210.4 107.9l-1 1M210.4 113.2l-1 1M210.4 114.9l-1 1.1"/>
</g>
<g font-size="1.6">
<text x="58.7" y="4.6">VCC_3V3_S</text>
<text x="67" y="8.5">AD1</text>
<text x="67" y="10.3">AD2</text>
<text x="77.7" y="8.5">C</text>
<text x="77.7" y="10.3">C</text>
<text x="199.2" y="10.3">1%</text>
<text x="206.3" y="10.3">0201</text>
<text x="214.8" y="10.3">L15</text>
<text x="215.2" y="8.5">M7</text>
<text x="215.4" y="6.7">N7</text>
<text x="10.7" y="17.4">50V</text>
<text x="16" y="15.7">0201</text>
<text x="30.2" y="17.4">XXX</text>
<text x="67" y="15.6">AD5</text>
<text x="67" y="17.4">AD6</text>
<text x="67" y="12.1">AD3</text>
<text x="67" y="13.9">AD4</text>
<text x="77.7" y="15.6">C</text>
<text x="77.7" y="17.4">C</text>
<text x="77.7" y="12.1">C</text>
<text x="77.7" y="13.9">C</text>
<text x="199.2" y="12.1">1%</text>
<text x="199.2" y="15.7">1%</text>
<text x="199.2" y="17.4">1%</text>
<text x="199.2" y="13.9">1%</text>
<text x="206.3" y="12.1">0201</text>
<text x="206.3" y="15.7">0201</text>
<text x="206.3" y="17.4">0201</text>
<text x="206.3" y="13.9">0201</text>
<text x="214.6" y="12.1">K15</text>
<text x="214.6" y="13.9">K14</text>
<text x="214.6" y="15.6">K13</text>
<text x="214.9" y="17.4">J15</text>
<text x="16" y="22.8">0201</text>
<text x="33.8" y="23.7">0201</text>
<text x="67" y="21">AD8</text>
<text x="67" y="19.2">AD7</text>
<text x="77.7" y="21">C</text>
<text x="77.7" y="19.2">C</text>
<text x="199.2" y="19.2">1%</text>
<text x="199.2" y="22.8">1%</text>
<text x="199.2" y="21">1%</text>
<text x="206.3" y="19.2">0201</text>
<text x="206.3" y="22.8">0201</text>
<text x="206.3" y="21">0201</text>
<text x="214.5" y="21">H14</text>
<text x="214.5" y="22.7">C10</text>
<text x="214.9" y="19.2">J14</text>
<text x="10.7" y="24.6">50V</text>
<text x="16" y="26.3">+-30PPM</text>
<text x="33.8" y="26">1%</text>
<text x="214.6" y="24.5">B10</text>
<text x="215.5" y="26.3">B9</text>
<text x="215.5" y="28.1">B8</text>
<text x="215.5" y="29.9">A8</text>
<text x="85.1" y="34.9" transform="rotate(-90 85.1 34.9)">50V47pF</text>
<text x="88.6" y="34.9" transform="rotate(-90 88.6 34.9)">50V47pF</text>
<text x="92.2" y="34.9" transform="rotate(-90 92.2 34.9)">50V47pF</text>
<text x="95.7" y="34.9" transform="rotate(-90 95.7 34.9)">50V47pF</text>
<text x="99.3" y="34.9" transform="rotate(-90 99.3 34.9)">50V47pF</text>
<text x="102.8" y="34.9" transform="rotate(-90 102.8 34.9)">50V47pF</text>
<text x="106.4" y="34.9" transform="rotate(-90 106.4 34.9)">50V47pF</text>
<text x="109.9" y="34.9" transform="rotate(-90 109.9 34.9)">50V47pF</text>
<text x="215.5" y="31.6">A7</text>
<text x="215.5" y="33.4">B7</text>
<text x="85.1" y="39.1" transform="rotate(-90 85.1 39.1)">0201</text>
<text x="88.6" y="39.1" transform="rotate(-90 88.6 39.1)">0201</text>
<text x="92.2" y="39.1" transform="rotate(-90 92.2 39.1)">0201</text>
<text x="95.7" y="39.1" transform="rotate(-90 95.7 39.1)">0201</text>
<text x="99.3" y="39.1" transform="rotate(-90 99.3 39.1)">0201</text>
<text x="102.8" y="39.1" transform="rotate(-90 102.8 39.1)">0201</text>
<text x="106.4" y="39.1" transform="rotate(-90 106.4 39.1)">0201</text>
<text x="109.9" y="39.1" transform="rotate(-90 109.9 39.1)">0201</text>
<text x="215.3" y="37">G1</text>
<text x="215.4" y="38.7">H1</text>
<text x="215.6" y="40.5">F4</text>
<text x="214.4" y="47.6">M11</text>
<text x="215.3" y="42.3">G4</text>
<text x="215.4" y="44.1">H4</text>
<text x="215.8" y="45.9">J4</text>
<text x="214.4" y="51.2">M12</text>
<text x="214.4" y="53">M13</text>
<text x="214.5" y="49.4">N12</text>
<text x="214.6" y="58.3">K12</text>
<text x="214.8" y="54.7">L13</text>
<text x="214.8" y="56.5">L12</text>
<text x="214.5" y="63.6">D13</text>
<text x="214.6" y="60.1">E12</text>
<text x="214.6" y="61.9">E13</text>
<text x="218.7" y="70.3">2MB</text>
<text x="22.6" y="77.9">A</text>
<text x="33.3" y="77.9">C</text>
<text x="46.2" y="77.9">1%</text>
<text x="218.7" y="72.6">256KB</text>
<text x="1.6" y="82.2">VCC_3V3_S</text>
<text x="21.3" y="79.7">25mA</text>
<text x="39.1" y="79.7">0201</text>
<text x="46.2" y="83.2">1%</text>
<text x="21.3" y="85">30mA</text>
<text x="39.1" y="85">0201</text>
<text x="211.1" y="95.6">B12</text>
<text x="211" y="97.4">C12</text>
<text x="211" y="99.2">D12</text>
<text x="211" y="101">D11</text>
<text x="211" y="102.8">D10</text>
<text x="211" y="104.5">C11</text>
<text x="211.1" y="106.3">B11</text>
<text x="211" y="113.4">N15</text>
<text x="211.1" y="108.1">A11</text>
<text x="211.1" y="109.9">P15</text>
<text x="211.1" y="111.6">P14</text>
<text x="210.8" y="118.8">M15</text>
<text x="211" y="115.2">N14</text>
<text x="211" y="117">N13</text>
<text x="210.8" y="120.5">M14</text>
<text x="211.2" y="122.3">L14</text>
<text x="211.9" y="125.9">A4</text>
<text x="211.9" y="127.6">A3</text>
<text x="211.9" y="129.4">A2</text>
<text x="211.9" y="131.2">A1</text>
<text x="211.9" y="133">B1</text>
<text x="211.9" y="134.8">B2</text>
<text x="211.9" y="136.5">B3</text>
<text x="211.9" y="138.3">R8</text>
<text x="211.9" y="143.6">R9</text>
<text x="211.9" y="140.1">P8</text>
<text x="211.9" y="141.9">P9</text>
<text x="211" y="147.2">R10</text>
<text x="211" y="149">N11</text>
<text x="211.1" y="145.4">P10</text>
<text x="211" y="152.5">R11</text>
<text x="211.1" y="150.8">P11</text>
<text x="211.9" y="157.9">H3</text>
<text x="211.9" y="159.6">H2</text>
<text x="211.9" y="156.1">E2</text>
<text x="212.2" y="161.4">J2</text>
<text x="211.9" y="165">K3</text>
<text x="211.9" y="166.8">K2</text>
<text x="212.2" y="163.2">J3</text>
<text x="211.9" y="168.5">K1</text>
<text x="212.1" y="170.3">L3</text>
<text x="212.1" y="172.1">L2</text>
<text x="212.1" y="173.9">L1</text>
<text x="211.9" y="175.7">R6</text>
<text x="211.9" y="179.2">N6</text>
<text x="211.9" y="177.4">P6</text>
<text x="211.9" y="181">R7</text>
<text x="211.9" y="182.8">P7</text>
<text x="215.2" y="189.4">2MB</text>
<text x="215.2" y="191.7">256KB</text>
<text x="228.1" y="195.1">Title</text>
<text x="235.2" y="196.8">&lt;Title&gt;</text>
<text x="228.1" y="200.4">Size</text>
<text x="229.9" y="202.2">A3</text>
<text x="235.2" y="200.4">Document Number</text>
<text x="235.2" y="202.2">&lt;Doc&gt;</text>
<text x="286.8" y="200.4">Rev</text>
<text x="288.6" y="202.2">&lt;RevCode&gt;</text>
<text x="228.1" y="205.7">Date:</text>
<text x="237.4" y="205.7">Tuesday, April 10, 2018</text>
<text x="263.7" y="205.7">Sheet</text>
<text x="272.6" y="205.7">4</text>
<text x="277.9" y="205.7">of</text>
<text x="283.3" y="205.7">11</text>
</g>
<g font-size="1.6" fill="#000080">
<text x="220" y="4.3">U1C</text>
<text x="199.2" y="8.6">R6</text>
<text x="199.2" y="10.3">R7</text>
<text x="206.3" y="8.6">1K</text>
<text x="206.3" y="10.3">1K</text>
<text x="10.7" y="12.1">C1</text>
<text x="16" y="13.9">18pF</text>
<text x="21.3" y="13.9">X1</text>
<text x="35.6" y="15.7">R10</text>
<text x="199.2" y="17.4">R11</text>
<text x="199.2" y="13.9">R9</text>
<text x="199.2" y="15.7">R14</text>
<text x="199.2" y="12.1">R8</text>
<text x="206.3" y="17.4">1K</text>
<text x="206.3" y="13.9">1K</text>
<text x="206.3" y="15.7">1K</text>
<text x="206.3" y="12.1">1K</text>
<text x="10.7" y="19.2">C2</text>
<text x="16" y="21">18pF</text>
<text x="23.1" y="22.8">12MHZ</text>
<text x="35.6" y="21">1M</text>
<text x="199.2" y="21">R13</text>
<text x="199.2" y="19.2">R12</text>
<text x="206.3" y="21">1K</text>
<text x="206.3" y="19.2">1K</text>
<text x="85.1" y="25.3" transform="rotate(-90 85.1 25.3)">C3</text>
<text x="88.6" y="25.3" transform="rotate(-90 88.6 25.3)">C4</text>
<text x="92.2" y="25.3" transform="rotate(-90 92.2 25.3)">C5</text>
<text x="95.7" y="25.3" transform="rotate(-90 95.7 25.3)">C6</text>
<text x="99.3" y="25.3" transform="rotate(-90 99.3 25.3)">C7</text>
<text x="102.8" y="25.3" transform="rotate(-90 102.8 25.3)">C8</text>
<text x="106.4" y="25.3" transform="rotate(-90 106.4 25.3)">C9</text>
<text x="109.9" y="26.1" transform="rotate(-90 109.9 26.1)">C10</text>
<text x="220.1" y="67.9">STM32F427IIH</text>
<text x="25.8" y="76.3">D9</text>
<text x="39.1" y="77.9">R15</text>
<text x="25.8" y="81.6">D10</text>
<text x="39.1" y="83.2">R16</text>
<text x="46.2" y="79.7">1K</text>
<text x="46.2" y="85">1K</text>
<text x="216.4" y="93.2">U1B</text>
<text x="216.6" y="187.1">STM32F427IIH</text>
</g>
<g font-size="1.6" fill="#004080">
<text x="219.6" y="7.8">PG0/FSMC_A10/EVENTOUT</text>
<text x="219.6" y="9.6">PG1/FSMC_A11/EVENTOUT</text>
<text x="219.6" y="11.4">PG2/FSMC_A12/EVENTOUT</text>
<text x="20.4" y="16.7">1</text>
<text x="23.1" y="16.7">4</text>
<text x="219.6" y="13.2">PG3/FSMC_A13/EVENTOUT</text>
<text x="219.6" y="14.9">PG4/FSMC_A14/EVENTOUT</text>
<text x="219.6" y="16.7">PG5/FSMC_A15/EVENTOUT</text>
<text x="20.4" y="20.3">2</text>
<text x="23.1" y="20.3">3</text>
<text x="219.6" y="18.5">PG6/FSMC_INT2/EVENTOUT</text>
<text x="219.6" y="20.3">PG7/FSMC_INT3/USART6_CK/EVENTOUT</text>
<text x="219.6" y="22.1">PG8/USART6_RTS/ETH_PPS_OUT/EVENTOUT</text>
<text x="219.6" y="23.8">PG9/USART6_RX/FSMC_NE2/FSMC_NCE3/EVENTOUT</text>
<text x="219.6" y="25.6">PG10/FSMC_NCE4_1/FSMC_NE3/EVENTOUT</text>
<text x="219.6" y="27.4">PG11/FSMC_NCE4_2/ETH_MII_TX_EN/ETH_RMII_TX_EN/EVENTOUT</text>
<text x="219.6" y="29.2">PG12/FSMC_NE4/USART6_RTS/EVENTOUT</text>
<text x="219.6" y="30.9">PG13/FSMC_A24/USART6_CTS/ETH_MII_TXD0/ETH_RMII_TXD0/EVENTOUT</text>
<text x="219.6" y="32.7">PG14/FSMC_A25/USART6_TX/ETH_MII_TXD1/ETH_RMII_TXD1/EVENTOUT</text>
<text x="219.6" y="34.5">PG15/USART6_CTS/DCMI_D13/EVENTOUT</text>
<text x="219.6" y="38.1">PH0-OSC_IN(PH0)/EVENTOUT/OSC_IN</text>
<text x="219.6" y="39.8">PH1-OSC_OUT(PH1)/EVENTOUT/OSC_OUT</text>
<text x="219.6" y="41.6">PH2/ETH_MII_CRS/EVENTOUT</text>
<text x="219.6" y="43.4">PH3/ETH_MII_COL/EVENTOUT</text>
<text x="219.6" y="45.2">PH4/I2C2_SCL/OTG_HS_ULPI_NXT/EVENTOUT</text>
<text x="219.6" y="46.9">PH5/I2C2_SDA/EVENTOUT</text>
<text x="219.6" y="48.7">PH6/I2C2_SMBA/TIM12_CH1/ETH_MII_RXD2/EVENTOUT</text>
<text x="219.6" y="50.5">PH7/I2C3_SCL/ETH_MII_RXD3/EVENTOUT</text>
<text x="219.6" y="52.3">PH8/I2C3_SDA/DCMI_HSYNC/EVENTOUT</text>
<text x="219.6" y="54.1">PH9/I2C3_SMBA/TIM12_CH2/DCMI_D0/EVENTOUT</text>
<text x="219.6" y="55.8">PH10/TIM5_CH1/DCMI_D1/EVENTOUT</text>
<text x="219.6" y="57.6">PH11/TIM5_CH2/DCMI_D2/EVENTOUT</text>
<text x="219.6" y="59.4">PH12/TIM5_CH3/DCMI_D3/EVENTOUT</text>
<text x="219.6" y="61.2">PH13/TIM8_CH1N/CAN1_TX/EVENTOUT</text>
<text x="219.6" y="62.9">PH14/TIM8_CH2N/DCMI_D4/EVENTOUT</text>
<text x="219.6" y="64.7">PH15/TIM8_CH3N/DCMI_D11/EVENTOUT</text>
<text x="216" y="96.7">PD0/FSMC_D2/CAN1_RX/EVENTOUT</text>
<text x="216" y="98.5">PD1/FSMC_D3/CAN1_TX/EVENTOUT</text>
<text x="216" y="100.3">PD2/TIM3_ETR/UART5_RX/SDIO_CMD/DCMI_D11/EVENTOUT</text>
<text x="216" y="102.1">PD3/FSMC_CLK/USART2_CTS/EVENTOUT</text>
<text x="216" y="103.8">PD4/FSMC_NOE/USART2_RTS/EVENTOUT</text>
<text x="216" y="105.6">PD5/FSMC_NWE/USART2_TX/EVENTOUT</text>
<text x="216" y="107.4">PD6/FSMC_NWAIT/USART2_RX/EVENTOUT</text>
<text x="216" y="109.2">PD7/USART2_CK/FSMC_NE1/FSMC_NCE2/EVENTOUT</text>
<text x="216" y="111">PD8/FSMC_D13/USART3_TX/EVENTOUT</text>
<text x="216" y="112.7">PD9/FSMC_D14/USART3_RX/EVENTOUT</text>
<text x="216" y="114.5">PD10/FSMC_D15/USART3_CK/EVENTOUT</text>
<text x="216" y="116.3">PD11/FSMC_CLE/FSMC_A16/USART3_CTS/EVENTOUT</text>
<text x="216" y="118.1">PD12/FSMC_ALE/FSMC_A17/TIM4_CH1/USART3_RTS/EVENTOUT</text>
<text x="216" y="119.8">PD13/FSMC_A18/TIM4_CH2/EVENTOUT</text>
<text x="216" y="121.6">PD14/FSMC_D0/TIM4_CH3/EVENTOUT/EVENTOUT</text>
<text x="216" y="123.4">PD15/FSMC_D1/TIM4_CH4/EVENTOUT</text>
<text x="216" y="127">PE0/TIM4_ETR/FSMC_NBL0/DCMI_D2/EVENTOUT</text>
<text x="216" y="128.7">PE1/FSMC_NBL1/DCMI_D3/EVENTOUT</text>
<text x="216" y="130.5">PE2/TRACECLK/FSMC_A23/ETH_MII_TXD3/EVENTOUT</text>
<text x="216" y="132.3">PE3/TRACED0/FSMC_A19/EVENTOUT</text>
<text x="216" y="134.1">PE4/TRACED1/FSMC_A20/DCMI_D4/EVENTOUT</text>
<text x="216" y="135.8">PE5/TRACED2/FSMC_A21/TIM9_CH1/DCMI_D6/EVENTOUT</text>
<text x="216" y="137.6">PE6/TRACED3/FSMC_A22/TIM9_CH2/DCMI_D7/EVENTOUT</text>
<text x="216" y="139.4">PE7/FSMC_D4/TIM1_ETR/EVENTOUT</text>
<text x="216" y="141.2">PE8/FSMC_D5/TIM1_CH1N/EVENTOUT</text>
<text x="216" y="143">PE9/FSMC_D6/TIM1_CH1/EVENTOUT</text>
<text x="216" y="144.7">PE10/FSMC_D7/TIM1_CH2N/EVENTOUT</text>
<text x="216" y="146.5">PE11/FSMC_D8/TIM1_CH2/EVENTOUT</text>
<text x="216" y="148.3">PE12/FSMC_D9/TIM1_CH3N/EVENTOUT</text>
<text x="216" y="150.1">PE13/FSMC_D10/TIM1_CH3/EVENTOUT</text>
<text x="216" y="151.8">PE14/FSMC_D11/TIM1_CH4/EVENTOUT</text>
<text x="216" y="153.6">PE15/FSMC_D12/TIM1_BKIN/EVENTOUT</text>
<text x="216" y="157.2">PF0/FSMC_A0/I2C2_SDA/EVENTOUT</text>
<text x="216" y="159">PF1/FSMC_A1/I2C2_SCL/EVENTOUT</text>
<text x="216" y="160.7">PF2/FSMC_A2/I2C2_SMBA/EVENTOUT</text>
<text x="216" y="162.5">PF3/FSMC_A3/EVENTOUT/ADC3_IN9</text>
<text x="216" y="164.3">PF4/FSMC_A4/EVENTOUT/ADC3_IN14</text>
<text x="216" y="166.1">PF5/FSMC_A5/EVENTOUT/ADC3_IN15</text>
<text x="216" y="167.9">PF6/TIM10_CH1/FSMC_NIORD/EVENTOUT/ADC3_IN4</text>
<text x="216" y="169.6">PF7/TIM11_CH1/FSMC_NREG/EVENTOUT/ADC3_IN5</text>
<text x="216" y="171.4">PF8/TIM13_CH1/FSMC_NIOWR/EVENTOUT/ADC3_IN6</text>
<text x="216" y="173.2">PF9/TIM14_CH1/FSMC_CD/EVENTOUT/ADC3_IN7</text>
<text x="216" y="175">PF10/FSMC_INTR/EVENTOUT/ADC3_IN8</text>
<text x="216" y="176.7">PF11/DCMI_12/EVENTOUT</text>
<text x="216" y="178.5">PF12/FSMC_A6/EVENTOUT</text>
<text x="216" y="180.3">PF13/FSMC_A7/EVENTOUT</text>
<text x="216" y="182.1">PF14/FSMC_A8/EVENTOUT</text>
<text x="216" y="183.9">PF15/FSMC_A9/EVENTOUT</text>
</g>
<g font-size="1.6" fill="#f00">
<text x="46.6" y="13.8">OSC_OUT</text>
<text x="44.8" y="20.9">OSC_IN</text>
<text x="189.7" y="23.8">[10]</text>
<text x="194.3" y="23.8">USART6_RX(PG9)</text>
<text x="189.7" y="32.7">[10]</text>
<text x="190.6" y="31">[6]</text>
<text x="194.3" y="32.7">USART6_TX(PG14)</text>
<text x="194.3" y="31">LASER(PG13)</text>
<text x="183.5" y="41.6">[8]</text>
<text x="187.2" y="41.6">POWER1_CTRL(PH2)</text>
<text x="204.8" y="36.9">OSC_IN</text>
<text x="204.8" y="38.7">OSC_OUT</text>
<text x="183.5" y="43.4">[8]</text>
<text x="183.5" y="45.2">[8]</text>
<text x="183.5" y="47">[8]</text>
<text x="187.2" y="43.4">POWER2_CTRL(PH3)</text>
<text x="187.2" y="45.2">POWER3_CTRL(PH4)</text>
<text x="187.2" y="47">POWER4_CTRL(PH5)</text>
<text x="187.1" y="48.7">[9]</text>
<text x="190.8" y="48.7">TIM12_CH1(PH6)</text>
<text x="187.1" y="59.4">[9]</text>
<text x="187.1" y="57.6">[9]</text>
<text x="187.1" y="55.8">[9]</text>
<text x="190.8" y="59.4">TIM5_CH3(PH12)</text>
<text x="190.8" y="57.6">TIM5_CH2(PH11)</text>
<text x="190.8" y="55.8">TIM5_CH1(PH10)</text>
<text x="50.1" y="77.8">LED_G(PF14)</text>
<text x="50.1" y="83.2">LED_R(PE11)</text>
<text x="183.5" y="100.3">[6]</text>
<text x="186.2" y="96.4">[8]</text>
<text x="186.5" y="98.2">[8]</text>
<text x="187.2" y="100.3">SDIO_CMD(PD2)</text>
<text x="189.9" y="96.4">CAN1_RX(PD0)</text>
<text x="190.3" y="98.2">CAN1_TX(PD1)</text>
<text x="176.4" y="105.6">[6]</text>
<text x="176.4" y="107.4">[6]</text>
<text x="180.1" y="105.6">USART2_TX(PD5)</text>
<text x="180.1" y="107.4">USART2_RX(PD6)</text>
<text x="176.4" y="111">[6]</text>
<text x="176.4" y="112.7">[6]</text>
<text x="180.1" y="111">USART3_TX(PD8)</text>
<text x="180.1" y="112.7">USART3_RX(PD9)</text>
<text x="176.4" y="119.9">[9]</text>
<text x="176.4" y="118.1">[9]</text>
<text x="180.1" y="119.9">TIM4_CH2(PD13)</text>
<text x="180.1" y="118.1">TIM4_CH1(PD12)</text>
<text x="176.4" y="123.4">[9]</text>
<text x="176.4" y="121.6">[9]</text>
<text x="180.1" y="123.4">TIM4_CH4(PD15)</text>
<text x="180.1" y="121.6">TIM4_CH3(PD14)</text>
<text x="175.5" y="127">[10]</text>
<text x="175.5" y="128.7">[10]</text>
<text x="176.4" y="130.5">[7]</text>
<text x="180.1" y="130.5">Set/Reset(PE2)</text>
<text x="180.1" y="127">UART8_RX(PE0)</text>
<text x="180.1" y="128.7">UART8_TX(PE1)</text>
<text x="176.4" y="137.6">[9]</text>
<text x="176.4" y="135.9">[9]</text>
<text x="176.4" y="134.1">[9]</text>
<text x="176.4" y="132.3">[7]</text>
<text x="180.1" y="137.6">SPI4_MOSI(PE6)</text>
<text x="180.1" y="135.9">SPI4_MISO(PE5)</text>
<text x="180.1" y="134.1">SPI4_NSS(PE4)</text>
<text x="180.1" y="132.3">5833_INT(PE3)</text>
<text x="175.5" y="139.4">[10]</text>
<text x="175.5" y="141.2">[10]</text>
<text x="180.1" y="139.4">UART7_RX(PE7)</text>
<text x="180.1" y="141.2">UART7_TX(PE8)</text>
<text x="176.4" y="148.3">[9]</text>
<text x="180.1" y="148.3">SPI4_SCK(PE12)</text>
<text x="197.7" y="145.4">LED_R(PE11)</text>
<text x="176.4" y="150.1">[9]</text>
<text x="176.4" y="151.9">[9]</text>
<text x="176.4" y="153.6">[6]</text>
<text x="180.1" y="150.1">TIM1_CH3(PE13)</text>
<text x="180.1" y="151.9">TIM1_CH4(PE14)</text>
<text x="180.1" y="153.6">SD_EXTI(PE15)</text>
<text x="176.4" y="157.2">[9]</text>
<text x="176.4" y="159">[9]</text>
<text x="180.1" y="157.2">I2C2_SDA(PF0)</text>
<text x="180.1" y="159">I2C2_SCL(PF1)</text>
<text x="175.5" y="164.3">[10]</text>
<text x="175.5" y="166.1">[10]</text>
<text x="176.4" y="167.9">[7]</text>
<text x="180.1" y="167.9">SPI5_NSS(PF6)</text>
<text x="180.1" y="164.3">5VADJ_AD(PF4)</text>
<text x="180.1" y="166.1">HW_VC_AD(PF5)</text>
<text x="176.4" y="169.6">[7]</text>
<text x="176.4" y="171.4">[7]</text>
<text x="176.4" y="173.2">[7]</text>
<text x="180.1" y="169.6">SPI5_SCK(PF7)</text>
<text x="180.1" y="171.4">SPI5_MISO(PF8)</text>
<text x="180.1" y="173.2">SPI5_MOSI(PF9)</text>
<text x="176.4" y="175">[9]</text>
<text x="180.1" y="175">PF10</text>
<text x="199.5" y="180.9">LED_G(PF14)</text>
</g>
<g font-size="1.3">
<text x="30.8" y="1.3">5</text>
<text x="88.9" y="1.3">4</text>
<text x="146.9" y="1.3">3</text>
<text x="205" y="1.3">2</text>
<text x="263.1" y="1.3">1</text>
<text x=".4" y="28.5">D</text>
<text x="292.5" y="28.5">D</text>
<text x=".4" y="79.5">C</text>
<text x="292.5" y="79.5">C</text>
<text x=".4" y="130.6">B</text>
<text x="292.5" y="130.6">B</text>
<text x=".4" y="181.7">A</text>
<text x="292.5" y="181.7">A</text>
<text x="30.8" y="207.4">5</text>
<text x="88.9" y="207.4">4</text>
<text x="146.9" y="207.4">3</text>
<text x="205" y="207.4">2</text>
<text x="263.1" y="207.4">1</text>
</g>
</svg>
